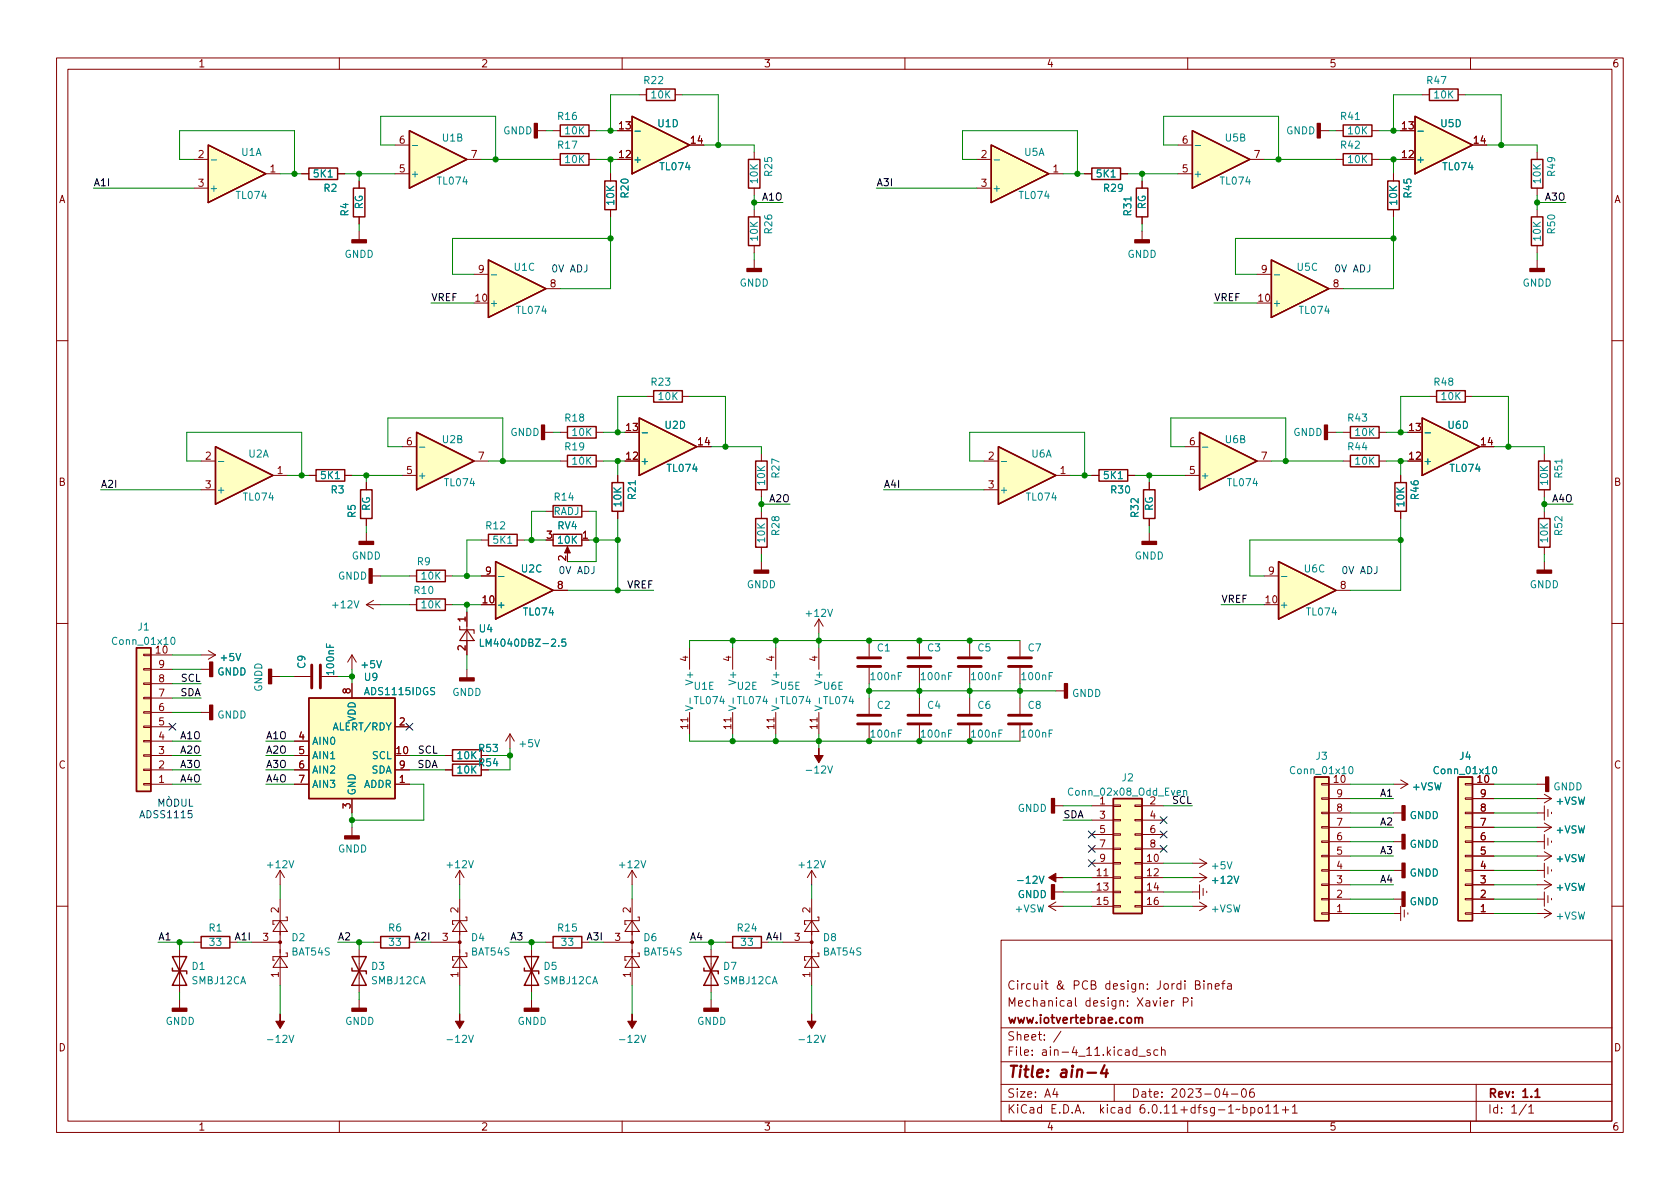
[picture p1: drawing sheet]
<svg xmlns="http://www.w3.org/2000/svg" width="297mm" height="210mm" viewBox="0 0 297 210" stroke-linecap="round" stroke-linejoin="round" font-family="sans-serif">
<g fill="none" stroke="#840000" stroke-width=".18">
<path d="M10 10.2h277v190.1h-277zM12 12.2h273v186.1h-273zM60 10.2v2M110 10.2v2M113 16.8h1.3M119.4 16.8h1.2M160 10.2v2M210 10.2v2M251.5 16.8h1.2M257.8 16.8h1.3M260 10.2v2M34.3 28.2h2.5"/>
<path d="M34.3 33.3h2.5M47 30.7h2.5M53.3 30.7h1.3M59.7 30.7h1.3M63.5 32v1.3M63.5 38.3v1.3M69.8 25.6h2.6M69.8 30.7h2.6M82.5 28.2h2.6M95 23.1h1.5M97.8 28.2h1.3M97.8 23.1h1.3"/>
<path d="M104.1 28.2h1.3M104.1 23.1h1.3M107.9 30.7v1.3M107.9 37.1v1.2M109.2 28.2h2.6M109.2 23.1h2.6M121.9 25.6h2.6M133.3 26.9v1.3M133.3 33.3v1.2M133.3 37.1v1.2M172.7 28.2h2.6M172.7 33.3h2.6"/>
<path d="M185.4 30.7h2.6M191.8 30.7h1.2M198.1 30.7h1.3M201.9 32v1.3M201.9 38.3v1.3M208.3 25.6h2.5M208.3 30.7h2.5M221 28.2h2.5M233.4 23.1h1.5M236.2 28.2h1.3M236.2 23.1h1.3M242.6 28.2h1.2"/>
<path d="M242.6 23.1h1.2M246.4 30.7v1.3M246.4 37.1v1.2M247.6 28.2h2.6M247.6 23.1h2.6M260.3 25.6h2.6M271.8 26.9v1.3M271.8 33.3v1.2M271.8 37.1v1.2M63.5 40.9v1.5M83.8 53.6h2.6M83.8 48.5h2.6"/>
<path d="M96.5 51h2.6M133.3 43.4v1.3M133.3 46v1.5M201.9 40.9v1.5M222.2 53.6h2.6M222.2 48.5h2.6M234.9 51h2.6M271.8 43.4v1.3M271.8 46v1.5M10 60.2h2M71.1 79h2.6M96.3 76.4h1.5"/>
<path d="M99.1 76.4h1.2M105.4 76.4h1.3M110.5 76.4h2.5M114.3 70.1h1.3M120.6 70.1h1.3M123.2 79h2.5M209.5 79h2.6M234.7 76.4h1.5M237.5 76.4h1.3M243.8 76.4h1.3M248.9 76.4h2.6M252.7 70.1h1.3"/>
<path d="M259.1 70.1h1.2M261.6 79h2.6M285 60.2h2M35.6 81.5h2.5M35.6 86.6h2.5M48.3 84.1h2.5M54.6 84.1h1.3M61 84.1h1.2M64.8 85.3v1.3M64.8 91.7v1.3M64.8 94.2v1.6M71.1 84.1h2.6"/>
<path d="M83.8 81.5h2.6M85.1 95.5h1.3M91.4 95.5h1.3M96.5 90.4h1.3M99.1 81.5h1.2M100.3 97v1M102.9 95.5h1.2M102.9 90.4h1.2M105.4 81.5h1.3M109.2 84.1v1.2M109.2 90.4v1.3M110.5 81.5h2.5"/>
<path d="M134.6 80.3v1.2M134.6 86.6v1.3M134.6 90.4v1.3M134.6 96.8v1.2M134.6 99.3v1.5M174 81.5h2.5M174 86.6h2.5M186.7 84.1h2.5M193 84.1h1.3M199.4 84.1h1.3M203.2 85.3v1.3M203.2 91.7v1.3"/>
<path d="M203.2 94.2v1.6M209.5 84.1h2.6M222.2 81.5h2.6M237.5 81.5h1.3M243.8 81.5h1.3M247.6 84.1v1.2M247.6 90.4v1.3M248.9 81.5h2.6M273 80.3v1.2M273 86.6v1.3M273 90.4v1.3M273 96.8v1.2"/>
<path d="M273 99.3v1.5M10 110.2h2M25.4 115.7h1.3v.2h-1.3zM25.4 118.2h1.3v.3h-1.3zM26.7 115.8h3.8M26.7 118.4h3.8M35.6 115.8h2.5M35.6 118.4h1.5M36.8 115.1l1.3 .7M38.1 115.8l-1.3 .8M48 119.6h1.5M52.1 119.6h2.8"/>
<path d="M56.9 119.6h2.8M62.2 115.8l-.7 1.3M62.2 115.8v2.6M62.2 115.8l.8 1.3M64.8 106.9h2.5M64.8 106.9l1.2 .8M65.8 101.8h1.5M66 106.2l-1.2 .7M72.4 106.9h1.3M72.4 101.8h1.3M78.7 106.9h1.3M78.7 101.8h1.3"/>
<path d="M82.5 108.2v7.6M82.5 118.4v1.5M85.1 106.9h2.5M85.1 101.8h2.5M97.8 104.4h2.5M121.9 114.5v3.9M129.5 114.5v3.9M137.2 114.5v3.9M144.8 109.5v2.5M144.8 114.5v3.9M144.8 109.5l-.8 1.2M144.8 109.5l.7 1.2"/>
<path d="M153.7 113.3v2.8M153.7 118.1v2.8M162.6 113.3v2.8M162.6 118.1v2.8M171.4 113.3v2.8M171.4 118.1v2.8M180.3 113.3v2.8M180.3 118.1v2.8M223.5 106.9h2.6M223.5 101.8h2.6M236.2 104.4h2.6M285 110.2h2"/>
<path d="M25.4 120.8h1.3v.2h-1.3zM25.4 123.3h1.3v.3h-1.3zM25.4 125.9h1.3v.2h-1.3zM25.4 128.4h1.3v.2h-1.3zM25.4 130.9h1.3v.3h-1.3zM25.4 133.5h1.3v.2h-1.3zM25.4 136h1.3v.3h-1.3zM25.4 138.6h1.3v.2h-1.3zM26.7 138.7h3.8M26.7 133.6h3.8M26.7 128.5h3.8M26.7 131.1h3.8"/>
<path d="M26.7 136.1h3.8M26.7 126h3.8M26.7 123.4h3.8M26.7 120.9h3.8M35.6 126h1.5M52.1 138.7h2.5M52.1 133.6h2.5M52.1 131.1h2.5M52.1 136.1h2.5M62.2 120.9v2.5M69.8 138.7h2.6M69.8 133.6h2.6"/>
<path d="M69.8 128.5h2.6M69.8 136.1h2.6M78.7 133.6h1.3M78.7 136.1h1.3M90.2 129.8l-.8 1.3M90.2 129.8v2.5M90.2 129.8l.7 1.3M121.6 126.9v.7M121.9 126v3.8M129.2 126.9v.7M129.5 126v3.8M136.8 126.9v.7"/>
<path d="M137.2 126v3.8M144.5 126.9v.7M144.8 126v3.8M153.7 123.4v2.8M153.7 128.3v2.8M162.6 123.4v2.8M162.6 128.3v2.8M171.4 123.4v2.8M171.4 128.3v2.8M180.3 123.4v2.8M180.3 128.3v2.8M186.7 122.2h1.5"/>
<path d="M233.7 138.6h1.2v.2h-1.2zM234.9 138.7h3.9M246.4 138.7h2.5M247.6 137.9l1.3 .8M248.9 138.7l-1.3 .7M259.1 138.6h1.2v.2h-1.2zM260.3 138.7h3.9M271.8 138.7h1.5M49.5 153.9l-.7 1.3M49.5 153.9v2.6M49.5 159v15.2M49.5 153.9l.8 1.3"/>
<path d="M62.2 141.2v2.6M62.2 146.3v1.5M81.3 153.9v2.6M81.3 159v15.2M81.3 153.9l-.8 1.3M81.3 153.9l.7 1.3M111.8 153.9l-.8 1.3M111.8 153.9v2.6M111.8 159v15.2M111.8 153.9l.7 1.3M143.5 153.9l-.8 1.3M143.5 153.9v2.6"/>
<path d="M143.5 159v15.2M143.5 153.9l.8 1.3M186.4 142.5h1.6M186.4 157.7h1.6M186.7 159.5l-1.3 .8M193 142.5h3.8M193 152.6h3.8M193 155.2h3.8M193 157.7h3.8M193 145h3.8M193 147.6h3.8M193 150.1h3.8"/>
<path d="M195.2 154.9h.7M196.8 157.6h1.3v.3h-1.3zM196.8 155.1h1.3v.2h-1.3zM196.8 152.5h1.3v.3h-1.3zM196.8 150h1.3v.2h-1.3zM196.8 147.4h1.3v.3h-1.3zM196.8 144.9h1.3v.3h-1.3zM196.8 142.4h1.3v.2h-1.3zM200.7 157.6h1.2v.3h-1.2zM200.7 155.1h1.2v.2h-1.2zM200.7 152.5h1.2v.3h-1.2zM200.7 150h1.2v.2h-1.2z"/>
<path d="M200.7 147.4h1.2v.3h-1.2zM200.7 144.9h1.2v.3h-1.2zM200.7 142.4h1.2v.2h-1.2zM201.9 142.5h3.8M201.9 152.6h3.8M201.9 155.2h3.8M201.9 157.7h3.8M201.9 145h3.8M201.9 147.6h3.8M201.9 150.1h3.8M210.8 152.6h2.6M210.8 155.2h2.6"/>
<path d="M210.8 157.7h1.3M212.1 154.4l1.3 .8M212.1 159.5l1.3 .8M212.1 156.5v2.5M212.1 151.9l1.3 .7M212.7 157.1v1.3M213.4 155.2l-1.3 .8M213.4 157.6v.3M213.4 152.6l-1.3 .8M233.7 141.1h1.2v.2h-1.2zM233.7 143.6h1.2v.3h-1.2zM233.7 146.2h1.2v.2h-1.2z"/>
<path d="M233.7 148.7h1.2v.3h-1.2zM233.7 151.3h1.2v.2h-1.2zM233.7 153.8h1.2v.2h-1.2zM233.7 156.3h1.2v.3h-1.2zM233.7 158.9h1.2v.2h-1.2zM234.9 153.9h3.9M234.9 159h3.9M234.9 156.5h3.9M234.9 151.4h3.9M234.9 148.8h3.9M234.9 146.3h3.9M234.9 143.8h3.9"/>
<path d="M234.9 141.2h3.9M246.4 153.9h1.5M246.4 159h1.5M246.4 148.8h1.5M246.4 143.8h1.5M259.1 141.1h1.2v.2h-1.2zM259.1 143.6h1.2v.3h-1.2zM259.1 146.2h1.2v.2h-1.2zM259.1 148.7h1.2v.3h-1.2zM259.1 151.3h1.2v.2h-1.2zM259.1 153.8h1.2v.2h-1.2zM259.1 156.3h1.2v.3h-1.2z"/>
<path d="M259.1 158.9h1.2v.2h-1.2zM260.3 153.9h3.9M260.3 159h3.9M260.3 156.5h3.9M260.3 151.4h3.9M260.3 148.8h3.9M260.3 146.3h3.9M260.3 143.8h3.9M260.3 141.2h3.9M271.8 153.9h1.2M271.8 159h1.2M271.8 156.5h2.5"/>
<path d="M271.8 151.4h2.5M271.8 148.8h1.2M271.8 146.3h2.5M271.8 143.8h1.2M271.8 141.2h2.5M273 142.5v2.5M273 147.6v2.5M273 152.6v2.6M273 157.7v2.6M273 145.5l1.3 .8M273 140.5l1.3 .7M273 155.7l1.3 .8"/>
<path d="M273 150.6l1.3 .8M273.7 143.1v1.3M273.7 148.2v1.3M273.7 153.3v1.3M273.7 158.4v1.2M274.3 143.6v.3M274.3 148.7v.3M274.3 153.8v.2M274.3 158.9v.2M274.3 146.3l-1.3 .8M274.3 141.2l-1.3 .8M274.3 156.5l-1.3 .7"/>
<path d="M274.3 151.4l-1.3 .7M10 160.2h2M31.7 167.9v7.6M31.7 176.8v1.5M34.3 166.6h1.3M40.6 166.6h1.3M44.4 166.6h5.1M49.5 169.2l1.3 1.9h-2.5zM49.5 162.8l1.3 1.9h-2.5zM50.5 168.5h.3v.7h-2.5v.6h.2M50.5 162.2h.3v.6h-2.5v.6h.2M63.5 167.9v7.6"/>
<path d="M63.5 176.8v1.5M66 166.6h1.3M72.4 166.6h1.3M76.2 166.6h5.1M81.3 169.2l1.2 1.9h-2.5zM81.3 162.8l1.2 1.9h-2.5zM82.3 162.2h.2v.6h-2.5v.6h.3M82.3 168.5h.2v.7h-2.5v.6h.3M94 167.9v7.6M94 176.8v1.5M96.5 166.6h1.3M102.9 166.6h1.2"/>
<path d="M106.7 166.6h5.1M111.8 169.2l1.2 1.9h-2.5zM111.8 162.8l1.2 1.9h-2.5zM112.8 168.5h.2v.7h-2.5v.6h.2M112.8 162.2h.2v.6h-2.5v.6h.2M125.7 167.9v7.6M125.7 176.8v1.5M128.3 166.6h1.2M134.6 166.6h1.3M138.4 166.6h5.1M143.5 169.2l1.3 1.9h-2.6zM143.5 162.8l1.3 1.9h-2.6z"/>
<path d="M144.5 162.2h.3v.6h-2.6v.6h.3M144.5 168.5h.3v.7h-2.6v.6h.3M177 166.3h108v32h-108zM184.7 173.9h.6M184.9 173.4v1.3l.4 .2M185.4 160.3h2.6M185.4 160.3l1.3 .7M188.8 177h.6v.9M189.4 177.3l-.5 .1a.29 .29 0 0 0-.2 .2 .29 .29 0 0 0 .2 .3h.5M190.1 176.4v1.3l.3 .2M193 160.3h3.8M196.8 160.1h1.3v.3h-1.3z"/>
<path d="M199.4 177.8v.1M199.4 177v.1M200.7 160.1h1.2v.3h-1.2zM201.9 160.3h3.8M202.9 174.8v.1M202.9 174v.1M210.8 160.3h2.6M213.4 160.3l-1.3 .7M233.7 161.4h1.2v.3h-1.2zM234.9 161.5h3.9M246.4 161.5h1.2M247.6 160.3v2.5"/>
<path d="M248.3 160.9v1.3M248.9 161.4v.3M259.1 161.4h1.2v.3h-1.2zM260.3 161.5h3.9M271.8 161.5h2.5M273 160.8l1.3 .7M274.3 161.5l-1.3 .8M285 160.2h2M60 198.3v2M110 198.3v2M160 198.3v2M177 194.8h108"/>
<path d="M177 191.8h108M177 187.8h108M177 181.8h108M182.5 186.5v.1M182.5 185.7v.1M184.6 183.8v.1M184.6 183v.1M187.6 182.4l-1.3 1.9M197 191.8v3M203.4 185.7l-.4-.1-.2 .2 .1 .3 .5 .1v.4h-.6M204.7 185.7l-.4-.1-.3 .3v.4l.1 .3h.6M205.4 185.8l.2-.2 .3 .1 .1 .9"/>
<path d="M205.4 185.1v1.5M210 198.3v2M217.7 193.5h1.2M219.7 192.6l.2-.1a.81 .81 0 0 1 .5 .7 .81 .81 0 0 1-.3 .8h-.1a.81 .81 0 0 1-.6-.6 .81 .81 0 0 1 .3-.8zM221.6 192.5a.59 .59 0 0 0-.7 .7v.5l.2 .3h.4l.2-.1 .1-.5-.2-.2-.4-.1-.3 .3M223.8 196.8h.8M225.2 195.8l.4-.5v1.5M225.2 196.8h.9M226.7 196.3h1.2M227.3 195.7v1.1M228.5 195.8l.4-.5v1.5M228.5 196.8h.9"/>
<path d="M260 198.3v2M261 191.8v6.5M270.3 195.8l.4-.5v1.5M270.3 196.8h.9"/>
</g>
<path d="M195.3 188.4l-.7 1.4h1.3M195.7 189.1l-.2 1.4" fill="none" stroke="#840000" stroke-width=".4"/>
<path d="M200.7 180.1l.2-.2 .4 .1v.9M201.3 180.1l.3-.2 .3 .1 .1 .9" fill="none" stroke="#840000" stroke-width=".3"/>
<g fill="none" stroke="#840000" stroke-width=".51">
<path d="M55.1 117.6v4.1M56.6 117.6v4.1M151.6 117.9h4.1M151.6 116.3h4.1M160.5 117.9h4.1M160.5 116.3h4.1M169.4 117.9h4.1M169.4 116.3h4.1M178.3 117.9h4.1M178.3 116.3h4.1M151.6 128h4.1M151.6 126.5h4.1"/>
<path d="M160.5 128h4.1M160.5 126.5h4.1M169.4 128h4.1M169.4 126.5h4.1M178.3 128h4.1M178.3 126.5h4.1"/>
</g>
<g fill="none" stroke="#008484" stroke-width=".18">
<path d="M37.3 28.3h1M58 31.3h.8M72.9 25.7h1M112.3 23.2h.9M175.8 28.3h.9M196.5 31.3h.7M200 34.8v.7M211.3 25.7h1M239.6 21.1h.8M250.7 23.2h1M86.9 48.6h.9M225.3 48.6h1"/>
<path d="M74.2 79.1h.9M113.5 76.5h1M212.6 79.1h1M252 76.5h.9M38.6 81.6h1M59.3 84.6h.7M89.8 96.1h.7M112.3 85v.7M177 81.6h1M197.7 84.6h.8M276.2 81.2v.7M30.3 112.8l.2-.1a.68 .68 0 0 1 .5 .6 .68 .68 0 0 1-.5 .7l-.2-.2-.1-.3z"/>
<path d="M41.7 115.6l.4 1.2 .5-1.2M57.7 113.9v.6h1.3M62.6 106.2l.4 1.3 .5-1.3M66.6 116.8l.4 1.3 .5-1.3M88.1 101.9h1M97.5 113.1l.5-.1 .2 .4-.7 .9h.7M98.8 114.2v.1M100 113h-.6l-.1 .6 .2-.1 .4 .1 .2 .1-.1 .5-.2 .1-.5-.1M146.4 107.7l.4 1.3 .4-1.3M159.4 118.9h-.6v1.3M168.3 118.9h-.6v1.3M177.2 118.9h-.6v1.3"/>
<path d="M186.1 118.9h-.6v1.3M226.6 101.9h.9M76.8 121.6h-.4l-.2 .1v.4l.5 .2 .1 .3-.2 .2h-.5M94.5 130.8l.5 1.3 .4-1.3M121.2 124.8l1.3 .4-1.3 .5M128.8 124.8l1.3 .4-1.3 .5M136.5 124.8l1.2 .4-1.2 .5M144.1 124.8l1.3 .4-1.3 .5M146.4 135.4l.4 1.3 .4-1.3M159.4 129.1h-.6v1.3M168.3 129.1h-.6v1.3M177.2 129.1h-.6v1.3"/>
<path d="M186.1 129.1h-.6v1.3M209.3 139.9l.2-.1h.3v.8M209.3 139.8v.8M238.6 135.7l.2-.2a.68 .68 0 0 1 .4 .7 .68 .68 0 0 1-.4 .6l-.2-.1-.1-.4zM264 135.7l.2-.2a.68 .68 0 0 1 .4 .7 .68 .68 0 0 1-.4 .6l-.2-.1-.1-.4zM51.1 152.2l.4 1.3 .4-1.3M82.9 152.2l.4 1.3 .4-1.3M113.3 152.2l.5 1.3 .4-1.3M145.1 152.2l.4 1.3 .4-1.3M183.7 154.9l.5 1.3 .4-1.3M208.1 140.2l.6-.1v-.3h-.4l-.2 .2 .1 .6h.5M217 152.4l.4 1.3 .4-1.3"/>
<path d="M218.2 154.9l.4 1.3 .4-1.3M51.1 183.1l.4 1.2 .4-1.2M82.9 183.1l.4 1.2 .4-1.2M113.3 183.1l.5 1.2 .4-1.2M145.1 183.1l.4 1.2 .4-1.2"/>
</g>
<g fill="#ffffc2" stroke="#ffffc2" stroke-width=".18">
<path d="M257.8 137.4h2.5v25.4h-2.5z"/>
<path d="M232.4 137.4h2.5v25.4h-2.5z"/>
<path d="M251.5 73.9l10.1 5.1-10.1 5.1z"/>
<path d="M212.1 76.4l10.1 5.1-10.1 5.1z"/>
<path d="M250.2 20.6l10.1 5-10.1 5.1z"/>
<path d="M87.6 99.3l10.2 5.1-10.2 5.1z"/>
<path d="M226.1 99.3l10.1 5.1-10.1 5.1z"/>
<path d="M210.8 23.1l10.2 5.1-10.2 5.1z"/>
<path d="M224.8 46l10.1 5-10.1 5.1z"/>
<path d="M38.1 79l10.2 5.1-10.2 5z"/>
<path d="M36.8 25.6l10.2 5.1-10.2 5.1z"/>
<path d="M54.6 123.4h15.2v17.8h-15.2z"/>
<path d="M24.1 114.5h2.6v25.4h-2.6z"/>
<path d="M196.8 141.2h5.1v20.3h-5.1z"/>
<path d="M175.3 25.6l10.1 5.1-10.1 5.1z"/>
<path d="M176.5 79l10.2 5.1-10.2 5z"/>
<path d="M113 73.9l10.2 5.1-10.2 5.1z"/>
<path d="M73.7 76.4l10.1 5.1-10.1 5.1z"/>
<path d="M86.4 46l10.1 5-10.1 5.1z"/>
<path d="M111.8 20.6l10.1 5-10.1 5.1z"/>
<path d="M72.4 23.1l10.1 5.1-10.1 5.1z"/>
</g>
<g fill="none" stroke="#840000" stroke-width=".25">
<path d="M114.3 15.7h5.1v2.1h-5.1zM252.7 15.7h5.1v2.1h-5.1zM36.8 25.6l10.2 5.1-10.2 5.1zM54.6 29.7h5.1v2h-5.1zM62.5 33.3h2v5h-2zM72.4 23.1l10.1 5.1-10.1 5.1zM99.1 22.1h5v2h-5zM99.1 27.2h5v2h-5zM106.9 32h2.1v5.1h-2.1zM111.8 20.6l10.1 5-10.1 5.1zM132.3 38.3h2.1v5.1h-2.1zM132.3 28.2h2.1v5.1h-2.1z"/>
<path d="M175.3 25.6l10.1 5.1-10.1 5.1zM193 29.7h5.1v2h-5.1zM200.9 33.3h2v5h-2zM210.8 23.1l10.2 5.1-10.2 5.1zM237.5 27.2h5.1v2h-5.1zM237.5 22.1h5.1v2h-5.1zM245.4 32h2v5.1h-2zM250.2 20.6l10.1 5-10.1 5.1zM270.8 28.2h2v5.1h-2zM270.8 38.3h2v5.1h-2zM86.4 46l10.1 5-10.1 5.1zM224.8 46l10.1 5-10.1 5.1z"/>
<path d="M38.1 79l10.2 5.1-10.2 5zM73.7 76.4l10.1 5.1-10.1 5.1zM100.3 75.4h5.1v2.1h-5.1zM113 73.9l10.2 5.1-10.2 5.1zM115.6 69.1h5v2h-5zM176.5 79l10.2 5.1-10.2 5zM212.1 76.4l10.1 5.1-10.1 5.1zM238.8 75.4h5v2.1h-5zM251.5 73.9l10.1 5.1-10.1 5.1zM254 69.1h5.1v2h-5.1zM55.9 83.1h5.1v2h-5.1zM63.8 86.6h2v5.1h-2z"/>
<path d="M86.4 94.5h5v2h-5zM87.6 99.3l10.2 5.1-10.2 5.1zM97.8 89.4h5.1v2h-5.1zM97.8 94.5h5.1v2h-5.1zM100.3 80.5h5.1v2h-5.1zM108.2 85.3h2v5.1h-2zM133.6 81.5h2v5.1h-2zM133.6 91.7h2v5.1h-2zM194.3 83.1h5.1v2h-5.1zM202.2 86.6h2v5.1h-2zM226.1 99.3l10.1 5.1-10.1 5.1zM238.8 80.5h5v2h-5z"/>
<path d="M246.6 85.3h2.1v5.1h-2.1zM272 91.7h2.1v5.1h-2.1zM272 81.5h2.1v5.1h-2.1zM24.1 114.5h2.6v25.4h-2.6zM73.7 105.9h5v2h-5zM73.7 100.8h5v2.1h-5zM54.6 123.4h15.2v17.8h-15.2zM80 135.1h5.1v2.1h-5.1zM80 132.6h5.1v2h-5.1zM232.4 137.4h2.5v25.4h-2.5zM257.8 137.4h2.5v25.4h-2.5zM196.8 141.2h5.1v20.3h-5.1z"/>
<path d="M30.5 171.2v.5h2.5v.5M30.5 169.2h2.5l-2.5 5h2.5zM35.6 165.6h5v2h-5zM62.2 171.2v.5h2.6v.5M62.2 169.2h2.6l-2.6 5h2.6zM67.3 165.6h5.1v2h-5.1zM92.7 171.2v.5h2.5v.5M92.7 169.2h2.5l-2.5 5h2.5zM97.8 165.6h5.1v2h-5.1zM124.5 171.2v.5h2.5v.5M124.5 169.2h2.5l-2.5 5h2.5zM129.5 165.6h5.1v2h-5.1z"/>
</g>
<g fill="#840000" stroke="#840000" stroke-width=".25">
<path d="M247.9 147.6h.5v2.5h-.5z"/>
<path d="M247.9 152.6h.5v2.6h-.5z"/>
<path d="M247.9 157.7h.5v2.6h-.5z"/>
<path d="M273.3 137.4h.5v2.5h-.5z"/>
<path d="M247.9 142.5h.5v2.5h-.5z"/>
<path d="M271.8 100.8h2.5v.5h-2.5z"/>
<path d="M201.9 95.8h2.6v.5h-2.6z"/>
<path d="M81.3 119.9h2.5v.5h-2.5z"/>
<path d="M63.5 95.8h2.5v.5h-2.5z"/>
<path d="M270.5 47.5h2.5v.5h-2.5z"/>
<path d="M234.2 75.2h.5v2.5h-.5z"/>
<path d="M232.9 21.8h.5v2.6h-.5z"/>
<path d="M47.5 118.4h.5v2.5h-.5z"/>
<path d="M65.3 100.6h.5v2.5h-.5z"/>
<path d="M37.1 124.7h.5v2.5h-.5z"/>
<path d="M37.1 117.1h.5v2.5h-.5z"/>
<path d="M61 147.8h2.5v.5h-2.5z"/>
<path d="M30.5 178.3h2.5v.5h-2.5z"/>
<path d="M62.2 178.3h2.6v.5h-2.6z"/>
<path d="M200.7 42.4h2.5v.5h-2.5z"/>
<path d="M188.2 120.9h.5v2.5h-.5z"/>
<path d="M185.9 141.2h.5v2.6h-.5z"/>
<path d="M185.9 156.5h.5v2.5h-.5z"/>
<path d="M124.5 178.3h2.5v.5h-2.5z"/>
<path d="M92.7 178.3h2.5v.5h-2.5z"/>
<path d="M62.2 42.4h2.6v.5h-2.6z"/>
<path d="M94.5 21.8h.5v2.6h-.5z"/>
<path d="M95.8 75.2h.5v2.5h-.5z"/>
<path d="M133.3 100.8h2.6v.5h-2.6z"/>
<path d="M132.1 47.5h2.5v.5h-2.5z"/>
</g>
<path d="M81.3 110.7v.7h2.5v.6M82.5 111.4l1.3 1.9h-2.5z" fill="none" stroke="#840000" stroke-width=".2"/>
<g fill="#840000" stroke="#840000" stroke-width=".18">
<path d="M144.8 132.3v1.3h.7l-.7 1.3-.8-1.3h.8z"/>
<path d="M143.5 179.3v1.3h.8l-.8 1.3-.8-1.3h.8z"/>
<path d="M81.3 179.3v1.3h.7l-.7 1.3-.8-1.3h.8z"/>
<path d="M49.5 179.3v1.3h.8l-.8 1.3-.7-1.3h.7z"/>
<path d="M185.4 155.2l1.3-.8v.8h1.3h-1.3v.8z"/>
<path d="M111.8 179.3v1.3h.7l-.7 1.3-.8-1.3h.8z"/>
<path d="M100.3 96.6l.5 1.2h-1z"/>
<circle cx="81.3" cy="166.6" r=".25"/>
<circle cx="143.5" cy="166.6" r=".25"/>
<circle cx="111.8" cy="166.6" r=".25"/>
<circle cx="49.5" cy="166.6" r=".25"/>
</g>
<path d="M28.1 142.6v-1.3l.4 .9 .5-.9v1.3M29.6 141.5l.2-.2a.43 .43 0 0 1 .5 .4v.5a.42 .42 0 0 1-.4 .4 .42 .42 0 0 1-.4-.4zM29.8 140.8l.2 .2M30.9 141.3a.64 .64 0 0 1 .7 .6 .64 .64 0 0 1-.7 .7zM32.2 141.3v1l.2 .3h.2l.3-.3v-1M33.5 141.3v1.3h.6M33.9 143.3h-.6l-.1 .7 .2-.2 .5 .1 .1 .2-.1 .4-.2 .1-.5-.1" fill="none" stroke="#0000c2" stroke-width=".18"/>
<g fill="none" stroke="#008400" stroke-width=".18">
<path d="M113 16.8h-5.1v6.3M120.6 16.8h6.4v8.8M251.5 16.8h-5.1v6.3M259.1 16.8h6.3v8.8M16.5 33.3h17.8M34.3 28.2h-2.6v-5.1h20.4v7.6M49.5 30.7h3.8M61 30.7h8.8M63.5 30.7v1.3M63.5 39.6v1.3M69.8 25.6h-2.5v-5h20.3v7.6M85.1 28.2h12.7"/>
<path d="M96.5 23.1h1.3M105.4 23.1h3.8M105.4 28.2h3.8M107.9 28.2v2.5M107.9 38.3v12.7h-8.8M124.5 25.6h8.8v1.3M133.3 34.5v2.6M133.3 35.8h5.1M154.9 33.3h17.8M172.7 28.2h-2.5v-5.1h20.3v7.6M188 30.7h3.8M199.4 30.7h8.9"/>
<path d="M201.9 30.7v1.3M201.9 39.6v1.3M208.3 25.6h-2.6v-5h20.4v7.6M223.5 28.2h12.7M234.9 23.1h1.3M243.8 23.1h3.8M243.8 28.2h3.8M246.4 38.3v12.7h-8.9M246.4 28.2v2.5M262.9 25.6h8.9v1.3M271.8 35.8h5.1M271.8 34.5v2.6"/>
<path d="M76.2 53.6h7.6M107.9 42.2h-27.9v6.3h3.8M133.3 44.7v1.3M214.6 53.6h7.6M246.4 42.2h-28v6.3h3.8M271.8 44.7v1.3M71.1 79h-2.5v-5.1h20.3v7.6M97.8 76.4h1.3M106.7 76.4h3.8M114.3 70.1h-5.1v6.3M121.9 70.1h6.4v8.9M125.7 79h8.9v1.3"/>
<path d="M209.5 79h-2.5v-5.1h20.3v7.6M236.2 76.4h1.3M245.1 76.4h3.8M252.7 70.1h-5.1v6.3M260.3 70.1h6.4v8.9M264.2 79h8.8v1.3M17.8 86.6h17.8M35.6 81.5h-2.6v-5.1h20.3v7.7M50.8 84.1h3.8M62.2 84.1h8.9M64.8 84.1v1.2M64.8 93v1.2"/>
<path d="M85.1 95.5h-2.6v6.3M86.4 81.5h12.7M92.7 95.5h3.8M96.5 90.4h-2.5v5.1M104.1 90.4h1.3v8.9h-5.1M104.1 95.5h5.1M106.7 81.5h3.8M109.2 81.5v2.6M109.2 91.7v12.7M134.6 87.9v2.5M134.6 98v1.3M134.6 89.1h5.1"/>
<path d="M156.2 86.6h17.8M174 81.5h-2.6v-5.1h20.4v7.7M189.2 84.1h3.8M200.7 84.1h8.8M203.2 84.1v1.2M203.2 93v1.2M224.8 81.5h12.7M245.1 81.5h3.8M247.6 91.7v12.7h-8.8M247.6 95.5h-26.6v6.3h2.5M247.6 81.5v2.6M273 89.1h5.1"/>
<path d="M273 87.9v2.5M273 98v1.3M30.5 115.8h5.1M30.5 118.4h5.1M49.5 119.6h2.6M59.7 119.6h2.5M62.2 118.4v2.5M67.3 106.9h5.1M67.3 101.8h5.1M80 106.9h5.1M80 101.8h5.1M82.5 106.9v1.3"/>
<path d="M82.5 115.8v2.6M100.3 104.4h15.3M129.5 113.3v1.2M137.2 113.3v1.2M144.8 112v2.5M180.3 113.3h-58.4v1.2M215.9 106.9h7.6M30.5 131.1h5.1M30.5 133.6h5.1M30.5 136.1h5.1M30.5 123.4h5.1M30.5 126h5.1"/>
<path d="M30.5 138.7h5.1M30.5 120.9h5.1M47 131.1h5.1M47 133.6h5.1M47 136.1h5.1M47 138.7h5.1M72.4 133.6h6.3M72.4 136.1h6.3M72.4 138.7h2.5v6.3h-12.7M86.4 133.6h3.8M90.2 132.3v3.8h-3.8M121.9 129.8v1.3h58.4"/>
<path d="M129.5 129.8v1.3M137.2 129.8v1.3M144.8 129.8v2.5M153.7 122.2h33M153.7 120.9v2.5M162.6 120.9v2.5M171.4 120.9v2.5M180.3 120.9v2.5M238.8 138.7h7.6M264.2 138.7h7.6M49.5 156.5v2.5M62.2 143.8v2.5"/>
<path d="M81.3 156.5v2.5M111.8 156.5v2.5M143.5 156.5v2.5M188 157.7h5M188 155.2h5M188 142.5h5M188 145h5M205.7 152.6h5.1M205.7 157.7h5.1M205.7 155.2h5.1M205.7 142.5h5.1M238.8 143.8h7.6"/>
<path d="M238.8 141.2h7.6M238.8 146.3h7.6M238.8 153.9h7.6M238.8 159h7.6M238.8 148.8h7.6M238.8 156.5h7.6M238.8 151.4h7.6M264.2 143.8h7.6M264.2 141.2h7.6M264.2 146.3h7.6M264.2 153.9h7.6M264.2 159h7.6"/>
<path d="M264.2 148.8h7.6M264.2 156.5h7.6M264.2 151.4h7.6M27.9 166.6h6.4M31.7 166.6v1.3M31.7 175.5v1.3M49.5 174.2v5.1M59.7 166.6h6.3M63.5 166.6v1.3M63.5 175.5v1.3M81.3 174.2v5.1M90.2 166.6h6.3"/>
<path d="M94 166.6v1.3M94 175.5v1.3M111.8 174.2v5.1M121.9 166.6h6.4M125.7 166.6v1.3M125.7 175.5v1.3M143.5 174.2v5.1M188 160.3h5M205.7 160.3h5.1M238.8 161.5h7.6M264.2 161.5h7.6"/>
</g>
<g fill="none" stroke="#000084" stroke-width=".18">
<path d="M29.9 127.9l1.2 1.2M31.1 127.9l-1.2 1.2M71.8 127.9l1.2 1.2M73 127.9l-1.2 1.2M192.4 147l1.2 1.2M192.4 149.5l1.2 1.2M192.4 152l1.2 1.3M193.6 147l-1.2 1.2M193.6 149.5l-1.2 1.2M193.6 152l-1.2 1.3M205.1 149.5l1.2 1.2M205.1 147l1.2 1.2"/>
<path d="M205.1 144.4l1.2 1.2M206.3 149.5l-1.2 1.2M206.3 147l-1.2 1.2M206.3 144.4l-1.2 1.2"/>
</g>
<g fill="#008400" stroke="#008400" stroke-width=".18">
<circle cx="127" cy="25.6" r=".46"/>
<circle cx="133.3" cy="35.8" r=".46"/>
<circle cx="137.2" cy="113.3" r=".46"/>
<circle cx="144.8" cy="113.3" r=".46"/>
<circle cx="153.7" cy="113.3" r=".46"/>
<circle cx="171.4" cy="113.3" r=".46"/>
<circle cx="162.6" cy="113.3" r=".46"/>
<circle cx="128.3" cy="79" r=".46"/>
<circle cx="88.9" cy="81.5" r=".46"/>
<circle cx="94" cy="95.5" r=".46"/>
<circle cx="82.5" cy="101.8" r=".46"/>
<circle cx="105.4" cy="95.5" r=".46"/>
<circle cx="109.2" cy="81.5" r=".46"/>
<circle cx="109.2" cy="76.4" r=".46"/>
<circle cx="107.9" cy="28.2" r=".46"/>
<circle cx="63.5" cy="30.7" r=".46"/>
<circle cx="87.6" cy="28.2" r=".46"/>
<circle cx="107.9" cy="42.2" r=".46"/>
<circle cx="107.9" cy="23.1" r=".46"/>
<circle cx="129.5" cy="113.3" r=".46"/>
<circle cx="109.2" cy="95.5" r=".46"/>
<circle cx="109.2" cy="104.4" r=".46"/>
<circle cx="134.6" cy="89.1" r=".46"/>
<circle cx="137.2" cy="131.1" r=".46"/>
<circle cx="153.7" cy="122.2" r=".46"/>
<circle cx="82.5" cy="106.9" r=".46"/>
<circle cx="246.4" cy="42.2" r=".46"/>
<circle cx="265.4" cy="25.6" r=".46"/>
<circle cx="246.4" cy="23.1" r=".46"/>
<circle cx="271.8" cy="35.8" r=".46"/>
<circle cx="227.3" cy="81.5" r=".46"/>
<circle cx="247.6" cy="76.4" r=".46"/>
<circle cx="226.1" cy="28.2" r=".46"/>
<circle cx="201.9" cy="30.7" r=".46"/>
<circle cx="246.4" cy="28.2" r=".46"/>
<circle cx="247.6" cy="81.5" r=".46"/>
<circle cx="162.6" cy="122.2" r=".46"/>
<circle cx="162.6" cy="131.1" r=".46"/>
<circle cx="153.7" cy="131.1" r=".46"/>
<circle cx="144.8" cy="131.1" r=".46"/>
<circle cx="171.4" cy="122.2" r=".46"/>
<circle cx="266.7" cy="79" r=".46"/>
<circle cx="273" cy="89.1" r=".46"/>
<circle cx="247.6" cy="95.5" r=".46"/>
<circle cx="180.3" cy="122.2" r=".46"/>
<circle cx="171.4" cy="131.1" r=".46"/>
<circle cx="203.2" cy="84.1" r=".46"/>
<circle cx="191.8" cy="84.1" r=".46"/>
<circle cx="190.5" cy="30.7" r=".46"/>
<circle cx="129.5" cy="131.1" r=".46"/>
<circle cx="90.2" cy="133.6" r=".46"/>
<circle cx="125.7" cy="166.6" r=".46"/>
<circle cx="94" cy="166.6" r=".46"/>
<circle cx="53.3" cy="84.1" r=".46"/>
<circle cx="64.8" cy="84.1" r=".46"/>
<circle cx="52.1" cy="30.7" r=".46"/>
<circle cx="62.2" cy="119.6" r=".46"/>
<circle cx="62.2" cy="145" r=".46"/>
<circle cx="63.5" cy="166.6" r=".46"/>
<circle cx="31.7" cy="166.6" r=".46"/>
</g>
<g font-size="2.8" fill="#840000">
<text x="178" y="191.2">Title:</text>
<text x="187.3" y="191.2">ain-4</text>
</g>
<g font-size="2.1" fill="#840000">
<text x="178" y="178.5">Mechanical</text>
<text x="178" y="175.5">Circuit</text>
<text x="186.7" y="175.5">&amp;</text>
<text x="189.8" y="175.5">PCB</text>
<text x="191.8" y="178.5">design:</text>
<text x="195.6" y="175.5">design:</text>
<text x="201.1" y="178.5">Xavier</text>
<text x="204.9" y="175.5">Jordi</text>
<text x="209.2" y="178.5">Pi</text>
<text x="211.7" y="175.5">Binefa</text>
<text x="178" y="184.5">Sheet:</text>
<text x="178" y="181.5">www.iotvertebrae.com</text>
<text x="178" y="187.2">File:</text>
<text x="184.4" y="187.2">ain-4_11.kicad_sch</text>
<text x="178" y="197.4">KiCad</text>
<text x="178" y="194.6">Size:</text>
<text x="184.7" y="194.6">A4</text>
<text x="185.7" y="197.4">E.D.A.</text>
<text x="194.6" y="197.4">kicad</text>
<text x="200" y="194.6">Date:</text>
<text x="201.8" y="197.4">6.0.11+dfsg-1~bpo11+1</text>
<text x="207" y="194.6">2023-04-06</text>
<text x="263" y="194.6">Rev:</text>
<text x="263" y="197.4">Id:</text>
<text x="267.1" y="197.4">1/1</text>
<text x="269.1" y="194.6">1.1</text>
</g>
<g font-size="1.8" fill="#840000">
<text x="35" y="12.3">1</text>
<text x="85" y="12.3">2</text>
<text x="135" y="12.3">3</text>
<text x="185" y="12.3">4</text>
<text x="235" y="12.3">5</text>
<text x="285" y="12.3">6</text>
<text x="109.2" y="22.9">13</text>
<text x="247.6" y="22.9">13</text>
<text x="34.9" y="27.9">2</text>
<text x="70.4" y="25.4">6</text>
<text x="83.1" y="27.9">7</text>
<text x="109.2" y="27.9">12</text>
<text x="121.9" y="25.4">14</text>
<text x="173.3" y="27.9">2</text>
<text x="208.9" y="25.4">6</text>
<text x="221.6" y="27.9">7</text>
<text x="247.6" y="27.9">12</text>
<text x="260.3" y="25.4">14</text>
<text x="34.9" y="33">3</text>
<text x="47.6" y="30.5">1</text>
<text x="70.4" y="30.5">5</text>
<text x="173.3" y="33">3</text>
<text x="186" y="30.5">1</text>
<text x="208.9" y="30.5">5</text>
<text x="10.4" y="36.3">A</text>
<text x="285.4" y="36.3">A</text>
<text x="83.8" y="53.3">10</text>
<text x="84.4" y="48.3">9</text>
<text x="97.1" y="50.8">8</text>
<text x="222.2" y="53.3">10</text>
<text x="222.8" y="48.3">9</text>
<text x="235.5" y="50.8">8</text>
<text x="110.5" y="76.2">13</text>
<text x="248.9" y="76.2">13</text>
<text x="36.1" y="81.3">2</text>
<text x="48.8" y="83.8">1</text>
<text x="71.7" y="83.8">5</text>
<text x="71.7" y="78.7">6</text>
<text x="84.4" y="81.3">7</text>
<text x="110.5" y="81.3">12</text>
<text x="123.2" y="78.7">14</text>
<text x="174.6" y="81.3">2</text>
<text x="187.3" y="83.8">1</text>
<text x="210.1" y="83.8">5</text>
<text x="210.1" y="78.7">6</text>
<text x="222.8" y="81.3">7</text>
<text x="248.9" y="81.3">12</text>
<text x="261.6" y="78.7">14</text>
<text x="10.3" y="86.3">B</text>
<text x="36.1" y="86.4">3</text>
<text x="174.6" y="86.4">3</text>
<text x="285.3" y="86.3">B</text>
<text x="96.5" y="95.2">3</text>
<text x="102.8" y="95.2">1</text>
<text x="85.7" y="101.6">9</text>
<text x="100.1" y="99.4" transform="rotate(-90 100.1 99.4)">2</text>
<text x="224.1" y="101.6">9</text>
<text x="85.1" y="106.7">10</text>
<text x="98.4" y="104.1">8</text>
<text x="223.5" y="106.7">10</text>
<text x="236.8" y="104.1">8</text>
<text x="82.3" y="110.1" transform="rotate(-90 82.3 110.1)">1</text>
<text x="27.9" y="118.1">9</text>
<text x="82.3" y="115.2" transform="rotate(-90 82.3 115.2)">2</text>
<text x="121.7" y="117.1" transform="rotate(-90 121.7 117.1)">4</text>
<text x="129.3" y="117.1" transform="rotate(-90 129.3 117.1)">4</text>
<text x="136.9" y="117.1" transform="rotate(-90 136.9 117.1)">4</text>
<text x="144.5" y="117.1" transform="rotate(-90 144.5 117.1)">4</text>
<text x="27.9" y="125.7">6</text>
<text x="27.9" y="123.2">7</text>
<text x="27.9" y="120.6">8</text>
<text x="62" y="122.8" transform="rotate(-90 62 122.8)">8</text>
<text x="27.9" y="130.8">4</text>
<text x="27.9" y="128.3">5</text>
<text x="52.7" y="130.8">4</text>
<text x="70.4" y="128.3">2</text>
<text x="121.7" y="129.2" transform="rotate(-90 121.7 129.2)">11</text>
<text x="129.3" y="129.2" transform="rotate(-90 129.3 129.2)">11</text>
<text x="136.9" y="129.2" transform="rotate(-90 136.9 129.2)">11</text>
<text x="144.5" y="129.2" transform="rotate(-90 144.5 129.2)">11</text>
<text x="10.3" y="136.3">C</text>
<text x="27.9" y="135.9">2</text>
<text x="27.9" y="133.3">3</text>
<text x="52.7" y="133.3">5</text>
<text x="52.7" y="135.9">6</text>
<text x="69.8" y="133.3">10</text>
<text x="70.4" y="135.9">9</text>
<text x="84.4" y="135.9">R54</text>
<text x="84.4" y="133.4">R53</text>
<text x="285.3" y="136.3">C</text>
<text x="27.9" y="138.4">1</text>
<text x="52.7" y="138.4">7</text>
<text x="62" y="143.2" transform="rotate(-90 62 143.2)">3</text>
<text x="70.4" y="138.4">1</text>
<text x="194.3" y="142.2">1</text>
<text x="203.2" y="142.2">2</text>
<text x="236.2" y="143.5">8</text>
<text x="236.2" y="141">9</text>
<text x="261" y="138.4">10</text>
<text x="261.6" y="143.5">8</text>
<text x="261.6" y="141">9</text>
<text x="194.3" y="144.8">3</text>
<text x="194.3" y="147.3">5</text>
<text x="194.3" y="149.9">7</text>
<text x="203.2" y="144.8">4</text>
<text x="203.2" y="147.3">6</text>
<text x="203.2" y="149.9">8</text>
<text x="236.2" y="148.6">6</text>
<text x="236.2" y="146">7</text>
<text x="261.6" y="148.6">6</text>
<text x="261.6" y="146">7</text>
<text x="193.7" y="154.9">11</text>
<text x="194.3" y="152.4">9</text>
<text x="202.5" y="152.4">10</text>
<text x="202.5" y="154.9">12</text>
<text x="236.2" y="153.7">4</text>
<text x="236.2" y="151.1">5</text>
<text x="261.6" y="153.7">4</text>
<text x="261.6" y="151.1">5</text>
<text x="49.3" y="161.6" transform="rotate(-90 49.3 161.6)">2</text>
<text x="81" y="161.6" transform="rotate(-90 81 161.6)">2</text>
<text x="111.5" y="161.6" transform="rotate(-90 111.5 161.6)">2</text>
<text x="143.3" y="161.6" transform="rotate(-90 143.3 161.6)">2</text>
<text x="193.7" y="157.5">13</text>
<text x="193.7" y="160">15</text>
<text x="202.5" y="157.5">14</text>
<text x="202.5" y="160">16</text>
<text x="236.2" y="161.3">1</text>
<text x="236.2" y="158.7">2</text>
<text x="236.2" y="156.2">3</text>
<text x="261.6" y="161.3">1</text>
<text x="261.6" y="158.7">2</text>
<text x="261.6" y="156.2">3</text>
<text x="46.3" y="166.4">3</text>
<text x="78.1" y="166.4">3</text>
<text x="108.5" y="166.4">3</text>
<text x="140.3" y="166.4">3</text>
<text x="49.3" y="173" transform="rotate(-90 49.3 173)">1</text>
<text x="81" y="173" transform="rotate(-90 81 173)">1</text>
<text x="111.5" y="173" transform="rotate(-90 111.5 173)">1</text>
<text x="143.3" y="173" transform="rotate(-90 143.3 173)">1</text>
<text x="10.3" y="186.3">D</text>
<text x="285.3" y="186.3">D</text>
<text x="35" y="200.3">1</text>
<text x="85" y="200.3">2</text>
<text x="135" y="200.3">3</text>
<text x="185" y="200.3">4</text>
<text x="235" y="200.3">5</text>
<text x="285" y="200.3">6</text>
</g>
<g font-size="1.8" fill="#008484">
<text x="113.6" y="15.2">R22</text>
<text x="114.9" y="17.8">10K</text>
<text x="252.1" y="15.2">R47</text>
<text x="253.3" y="17.8">10K</text>
<text x="98.4" y="21.6">R16</text>
<text x="116.1" y="22.9">U1D</text>
<text x="236.8" y="21.6">R41</text>
<text x="254.6" y="22.9">U5D</text>
<text x="42.6" y="27.9">U1A</text>
<text x="78" y="25.4">U1B</text>
<text x="88.9" y="24.1">GNDD</text>
<text x="98.4" y="26.7">R17</text>
<text x="99.7" y="24.1">10K</text>
<text x="99.7" y="29.2">10K</text>
<text x="111.9" y="29.2">+</text>
<text x="181" y="27.9">U5A</text>
<text x="216.5" y="25.4">U5B</text>
<text x="227.3" y="24.1">GNDD</text>
<text x="236.8" y="26.7">R42</text>
<text x="238.1" y="29.2">10K</text>
<text x="238.1" y="24.1">10K</text>
<text x="250.3" y="29.2">+</text>
<text x="37" y="34.3">+</text>
<text x="41.6" y="35.6">TL074</text>
<text x="55.2" y="31.8">5K1</text>
<text x="57.1" y="34.3">R2</text>
<text x="72.5" y="31.8">+</text>
<text x="77.1" y="33">TL074</text>
<text x="111.5" y="35.2" transform="rotate(-90 111.5 35.2)">R20</text>
<text x="116.5" y="30.5">TL074</text>
<text x="134.4" y="32.6" transform="rotate(-90 134.4 32.6)">10K</text>
<text x="136.9" y="31.4" transform="rotate(-90 136.9 31.4)">R25</text>
<text x="175.4" y="34.3">+</text>
<text x="180" y="35.6">TL074</text>
<text x="193.7" y="31.8">5K1</text>
<text x="194.9" y="34.3">R29</text>
<text x="210.9" y="31.8">+</text>
<text x="215.6" y="33">TL074</text>
<text x="249.9" y="35.2" transform="rotate(-90 249.9 35.2)">R45</text>
<text x="254.9" y="30.5">TL074</text>
<text x="272.8" y="32.6" transform="rotate(-90 272.8 32.6)">10K</text>
<text x="275.3" y="31.4" transform="rotate(-90 275.3 31.4)">R49</text>
<text x="62" y="38.3" transform="rotate(-90 62 38.3)">R4</text>
<text x="64.5" y="37.1" transform="rotate(-90 64.5 37.1)">RG</text>
<text x="109" y="36.5" transform="rotate(-90 109 36.5)">10K</text>
<text x="136.9" y="41.5" transform="rotate(-90 136.9 41.5)">R26</text>
<text x="200.4" y="38.3" transform="rotate(-90 200.4 38.3)">R31</text>
<text x="203" y="37.1" transform="rotate(-90 203 37.1)">RG</text>
<text x="247.4" y="36.5" transform="rotate(-90 247.4 36.5)">10K</text>
<text x="275.3" y="41.5" transform="rotate(-90 275.3 41.5)">R50</text>
<text x="60.9" y="46">GNDD</text>
<text x="134.4" y="42.8" transform="rotate(-90 134.4 42.8)">10K</text>
<text x="199.3" y="46">GNDD</text>
<text x="272.8" y="42.8" transform="rotate(-90 272.8 42.8)">10K</text>
<text x="90.7" y="48.3">U1C</text>
<text x="130.7" y="51.1">GNDD</text>
<text x="229.2" y="48.3">U5C</text>
<text x="269.1" y="51.1">GNDD</text>
<text x="86.5" y="54.6">+</text>
<text x="91.1" y="55.9">TL074</text>
<text x="224.9" y="54.6">+</text>
<text x="229.5" y="55.9">TL074</text>
<text x="114.9" y="68.6">R23</text>
<text x="116.2" y="71.1">10K</text>
<text x="253.3" y="68.6">R48</text>
<text x="254.6" y="71.1">10K</text>
<text x="90.2" y="77.5">GNDD</text>
<text x="99.7" y="74.9">R18</text>
<text x="100.9" y="77.5">10K</text>
<text x="117.4" y="76.2">U2D</text>
<text x="228.6" y="77.5">GNDD</text>
<text x="238.1" y="74.9">R43</text>
<text x="239.4" y="77.5">10K</text>
<text x="255.8" y="76.2">U6D</text>
<text x="43.8" y="81.3">U2A</text>
<text x="78" y="78.7">U2B</text>
<text x="99.7" y="80">R19</text>
<text x="100.9" y="82.6">10K</text>
<text x="113.2" y="82.6">+</text>
<text x="117.8" y="83.8">TL074</text>
<text x="182.3" y="81.3">U6A</text>
<text x="216.5" y="78.7">U6B</text>
<text x="238.1" y="80">R44</text>
<text x="239.4" y="82.6">10K</text>
<text x="251.6" y="82.6">+</text>
<text x="256.2" y="83.8">TL074</text>
<text x="38.2" y="87.6">+</text>
<text x="42.8" y="88.9">TL074</text>
<text x="56.5" y="85.1">5K1</text>
<text x="58.4" y="87.6">R3</text>
<text x="73.8" y="85.1">+</text>
<text x="78.4" y="86.4">TL074</text>
<text x="97.8" y="88.9">R14</text>
<text x="110.2" y="89.8" transform="rotate(-90 110.2 89.8)">10K</text>
<text x="112.8" y="88.5" transform="rotate(-90 112.8 88.5)">R21</text>
<text x="135.6" y="86" transform="rotate(-90 135.6 86)">10K</text>
<text x="138.2" y="84.7" transform="rotate(-90 138.2 84.7)">R27</text>
<text x="176.7" y="87.6">+</text>
<text x="181.3" y="88.9">TL074</text>
<text x="194.9" y="85.1">5K1</text>
<text x="196.2" y="87.6">R30</text>
<text x="212.2" y="85.1">+</text>
<text x="216.8" y="86.4">TL074</text>
<text x="248.7" y="89.8" transform="rotate(-90 248.7 89.8)">10K</text>
<text x="251.2" y="88.5" transform="rotate(-90 251.2 88.5)">R46</text>
<text x="274.1" y="86" transform="rotate(-90 274.1 86)">10K</text>
<text x="276.6" y="84.7" transform="rotate(-90 276.6 84.7)">R51</text>
<text x="63.3" y="91.7" transform="rotate(-90 63.3 91.7)">R5</text>
<text x="65.8" y="90.4" transform="rotate(-90 65.8 90.4)">RG</text>
<text x="85.7" y="94">R12</text>
<text x="97.8" y="91.4">RADJ</text>
<text x="98.5" y="94">RV4</text>
<text x="138.2" y="94.9" transform="rotate(-90 138.2 94.9)">R28</text>
<text x="201.7" y="91.7" transform="rotate(-90 201.7 91.7)">R32</text>
<text x="204.2" y="90.4" transform="rotate(-90 204.2 90.4)">RG</text>
<text x="276.6" y="94.9" transform="rotate(-90 276.6 94.9)">R52</text>
<text x="62.1" y="99.3">GNDD</text>
<text x="73.6" y="100.3">R9</text>
<text x="87" y="96.5">5K1</text>
<text x="92" y="101.6">U2C</text>
<text x="98.4" y="96.5">10K</text>
<text x="135.6" y="96.1" transform="rotate(-90 135.6 96.1)">10K</text>
<text x="200.6" y="99.3">GNDD</text>
<text x="230.4" y="101.6">U6C</text>
<text x="274.1" y="96.1" transform="rotate(-90 274.1 96.1)">10K</text>
<text x="58.4" y="108">+12V</text>
<text x="59.7" y="102.9">GNDD</text>
<text x="73" y="105.4">R10</text>
<text x="74.3" y="108">10K</text>
<text x="74.3" y="102.9">10K</text>
<text x="87.8" y="108">+</text>
<text x="132" y="104.4">GNDD</text>
<text x="226.2" y="108">+</text>
<text x="270.4" y="104.4">GNDD</text>
<text x="24.2" y="111.9">J1</text>
<text x="84.6" y="112.2">U4</text>
<text x="92.4" y="109.2">TL074</text>
<text x="142.2" y="109.5">+12V</text>
<text x="230.8" y="109.2">TL074</text>
<text x="19.5" y="114.4">Conn_01x10</text>
<text x="27.3" y="115.6">10</text>
<text x="38.4" y="119.8">GNDD</text>
<text x="38.7" y="117.3">+5V</text>
<text x="54.4" y="118.4" transform="rotate(-90 54.4 118.4)">C9</text>
<text x="59.4" y="119.6" transform="rotate(-90 59.4 119.6)">100nF</text>
<text x="63.6" y="118.5">+5V</text>
<text x="84.6" y="114.7">LM4040DBZ-2.5</text>
<text x="154.9" y="115.6">C1</text>
<text x="163.8" y="115.6">C3</text>
<text x="172.7" y="115.6">C5</text>
<text x="181.6" y="115.6">C7</text>
<text x="46.7" y="122.4" transform="rotate(-90 46.7 122.4)">GNDD</text>
<text x="64.3" y="120.8">U9</text>
<text x="64.3" y="123.3">ADS1115IDGS</text>
<text x="79.9" y="123.4">GNDD</text>
<text x="122.6" y="122.4">U1E</text>
<text x="122.6" y="124.9">TL074</text>
<text x="122.9" y="121.3" transform="rotate(-90 122.9 121.3)">V+</text>
<text x="130.2" y="122.4">U2E</text>
<text x="130.2" y="124.9">TL074</text>
<text x="130.6" y="121.3" transform="rotate(-90 130.6 121.3)">V+</text>
<text x="137.8" y="122.4">U5E</text>
<text x="137.8" y="124.9">TL074</text>
<text x="138.2" y="121.3" transform="rotate(-90 138.2 121.3)">V+</text>
<text x="145.4" y="122.4">U6E</text>
<text x="145.4" y="124.9">TL074</text>
<text x="145.8" y="121.3" transform="rotate(-90 145.8 121.3)">V+</text>
<text x="153.7" y="120.7">100nF</text>
<text x="154.9" y="125.7">C2</text>
<text x="162.6" y="120.7">100nF</text>
<text x="163.8" y="125.7">C4</text>
<text x="171.5" y="120.7">100nF</text>
<text x="172.7" y="125.7">C6</text>
<text x="180.3" y="120.7">100nF</text>
<text x="181.6" y="125.7">C8</text>
<text x="189.5" y="123.6">GNDD</text>
<text x="38.4" y="127.4">GNDD</text>
<text x="58.7" y="129.5">ALERT/RDY</text>
<text x="63.3" y="127.7" transform="rotate(-90 63.3 127.7)">VDD</text>
<text x="153.7" y="130.8">100nF</text>
<text x="162.6" y="130.8">100nF</text>
<text x="171.5" y="130.8">100nF</text>
<text x="180.3" y="130.8">100nF</text>
<text x="55.1" y="132.1">AIN0</text>
<text x="55.1" y="134.6">AIN1</text>
<text x="55.1" y="137.2">AIN2</text>
<text x="65.6" y="137.2">SDA</text>
<text x="65.7" y="134.6">SCL</text>
<text x="80.6" y="137.2">10K</text>
<text x="80.6" y="134.6">10K</text>
<text x="91.6" y="132.5">+5V</text>
<text x="142.2" y="137.2">-12V</text>
<text x="227.8" y="137.3">Conn_01x10</text>
<text x="232.5" y="134.7">J3</text>
<text x="253.2" y="137.3">Conn_01x10</text>
<text x="257.9" y="134.7">J4</text>
<text x="55.1" y="139.7">AIN3</text>
<text x="63.3" y="140.7" transform="rotate(-90 63.3 140.7)">GND</text>
<text x="64.3" y="139.7">ADDR</text>
<text x="179.9" y="143.9">GNDD</text>
<text x="188.6" y="141.1">Conn_02x08_Odd_Even</text>
<text x="198.2" y="138.5">J2</text>
<text x="235.6" y="138.4">10</text>
<text x="249.6" y="140.1">+VSW</text>
<text x="274.6" y="140.1">GNDD</text>
<text x="275" y="142.7">+VSW</text>
<text x="249.2" y="145.2">GNDD</text>
<text x="275" y="147.8">+VSW</text>
<text x="46.9" y="153.9">+12V</text>
<text x="59.7" y="151.1">GNDD</text>
<text x="78.7" y="153.9">+12V</text>
<text x="109.1" y="153.9">+12V</text>
<text x="140.9" y="153.9">+12V</text>
<text x="214" y="154.1">+5V</text>
<text x="249.2" y="150.3">GNDD</text>
<text x="249.2" y="155.4">GNDD</text>
<text x="275" y="152.8">+VSW</text>
<text x="179.3" y="161.7">+VSW</text>
<text x="179.5" y="156.6">-12V</text>
<text x="179.9" y="159.2">GNDD</text>
<text x="214" y="156.6">+12V</text>
<text x="214" y="161.7">+VSW</text>
<text x="249.2" y="160.5">GNDD</text>
<text x="275" y="157.9">+VSW</text>
<text x="36.8" y="165.1">R1</text>
<text x="36.8" y="167.6">33</text>
<text x="51.4" y="166.8">D2</text>
<text x="68.5" y="165.1">R6</text>
<text x="68.6" y="167.6">33</text>
<text x="83.2" y="166.8">D4</text>
<text x="98.4" y="165.1">R15</text>
<text x="99" y="167.6">33</text>
<text x="113.7" y="166.8">D6</text>
<text x="130.2" y="165.1">R24</text>
<text x="130.8" y="167.6">33</text>
<text x="145.4" y="166.8">D8</text>
<text x="275" y="163">+VSW</text>
<text x="33.8" y="171.9">D1</text>
<text x="51.4" y="169.3">BAT54S</text>
<text x="65.5" y="171.9">D3</text>
<text x="83.2" y="169.3">BAT54S</text>
<text x="96" y="171.9">D5</text>
<text x="113.7" y="169.3">BAT54S</text>
<text x="127.8" y="171.9">D7</text>
<text x="145.4" y="169.3">BAT54S</text>
<text x="33.8" y="174.4">SMBJ12CA</text>
<text x="65.5" y="174.4">SMBJ12CA</text>
<text x="96" y="174.4">SMBJ12CA</text>
<text x="127.8" y="174.4">SMBJ12CA</text>
<text x="29.2" y="181.6">GNDD</text>
<text x="46.9" y="184.8">-12V</text>
<text x="61" y="181.6">GNDD</text>
<text x="78.7" y="184.8">-12V</text>
<text x="91.4" y="181.6">GNDD</text>
<text x="109.1" y="184.8">-12V</text>
<text x="123.2" y="181.6">GNDD</text>
<text x="140.9" y="184.8">-12V</text>
</g>
<g font-size="1.8">
<text x="16.5" y="32.9">A1I</text>
<text x="134.6" y="35.5">A1O</text>
<text x="154.9" y="32.9">A3I</text>
<text x="273.1" y="35.5">A3O</text>
<text x="76.2" y="53.2">VREF</text>
<text x="214.6" y="53.2">VREF</text>
<text x="17.8" y="86.3">A2I</text>
<text x="135.9" y="88.8">A2O</text>
<text x="156.2" y="86.3">A4I</text>
<text x="274.3" y="88.8">A4O</text>
<text x="110.8" y="104">VREF</text>
<text x="215.9" y="106.6">VREF</text>
<text x="31.8" y="123.1">SDA</text>
<text x="31.9" y="120.5">SCL</text>
<text x="31.8" y="130.7">A1O</text>
<text x="47" y="130.7">A1O</text>
<text x="31.8" y="133.2">A2O</text>
<text x="31.8" y="135.8">A3O</text>
<text x="47" y="133.2">A2O</text>
<text x="47" y="135.8">A3O</text>
<text x="73.7" y="135.8">SDA</text>
<text x="73.8" y="133.2">SCL</text>
<text x="31.8" y="138.3">A4O</text>
<text x="47" y="138.3">A4O</text>
<text x="207.2" y="142.1">SCL</text>
<text x="243.9" y="140.9">A1</text>
<text x="188" y="144.7">SDA</text>
<text x="243.9" y="145.9">A2</text>
<text x="243.9" y="151">A3</text>
<text x="243.9" y="156.1">A4</text>
<text x="27.9" y="166.3">A1</text>
<text x="59.7" y="166.3">A2</text>
<text x="90.2" y="166.3">A3</text>
<text x="121.9" y="166.3">A4</text>
</g>
<g font-size="1.8" fill="#0000c2">
<text x="97.4" y="48.2">0V</text>
<text x="100.8" y="48.2">ADJ</text>
<text x="235.8" y="48.2">0V</text>
<text x="239.2" y="48.2">ADJ</text>
<text x="98.7" y="101.5">0V</text>
<text x="102.1" y="101.5">ADJ</text>
<text x="237.1" y="101.5">0V</text>
<text x="240.5" y="101.5">ADJ</text>
<text x="24.5" y="144.7">ADSS1115</text>
</g>
<g font-size="1.8" fill="#008400">
<text x="41.4" y="166.3">A1I</text>
<text x="73.1" y="166.3">A2I</text>
<text x="103.6" y="166.3">A3I</text>
<text x="135.4" y="166.3">A4I</text>
</g>
</svg>
